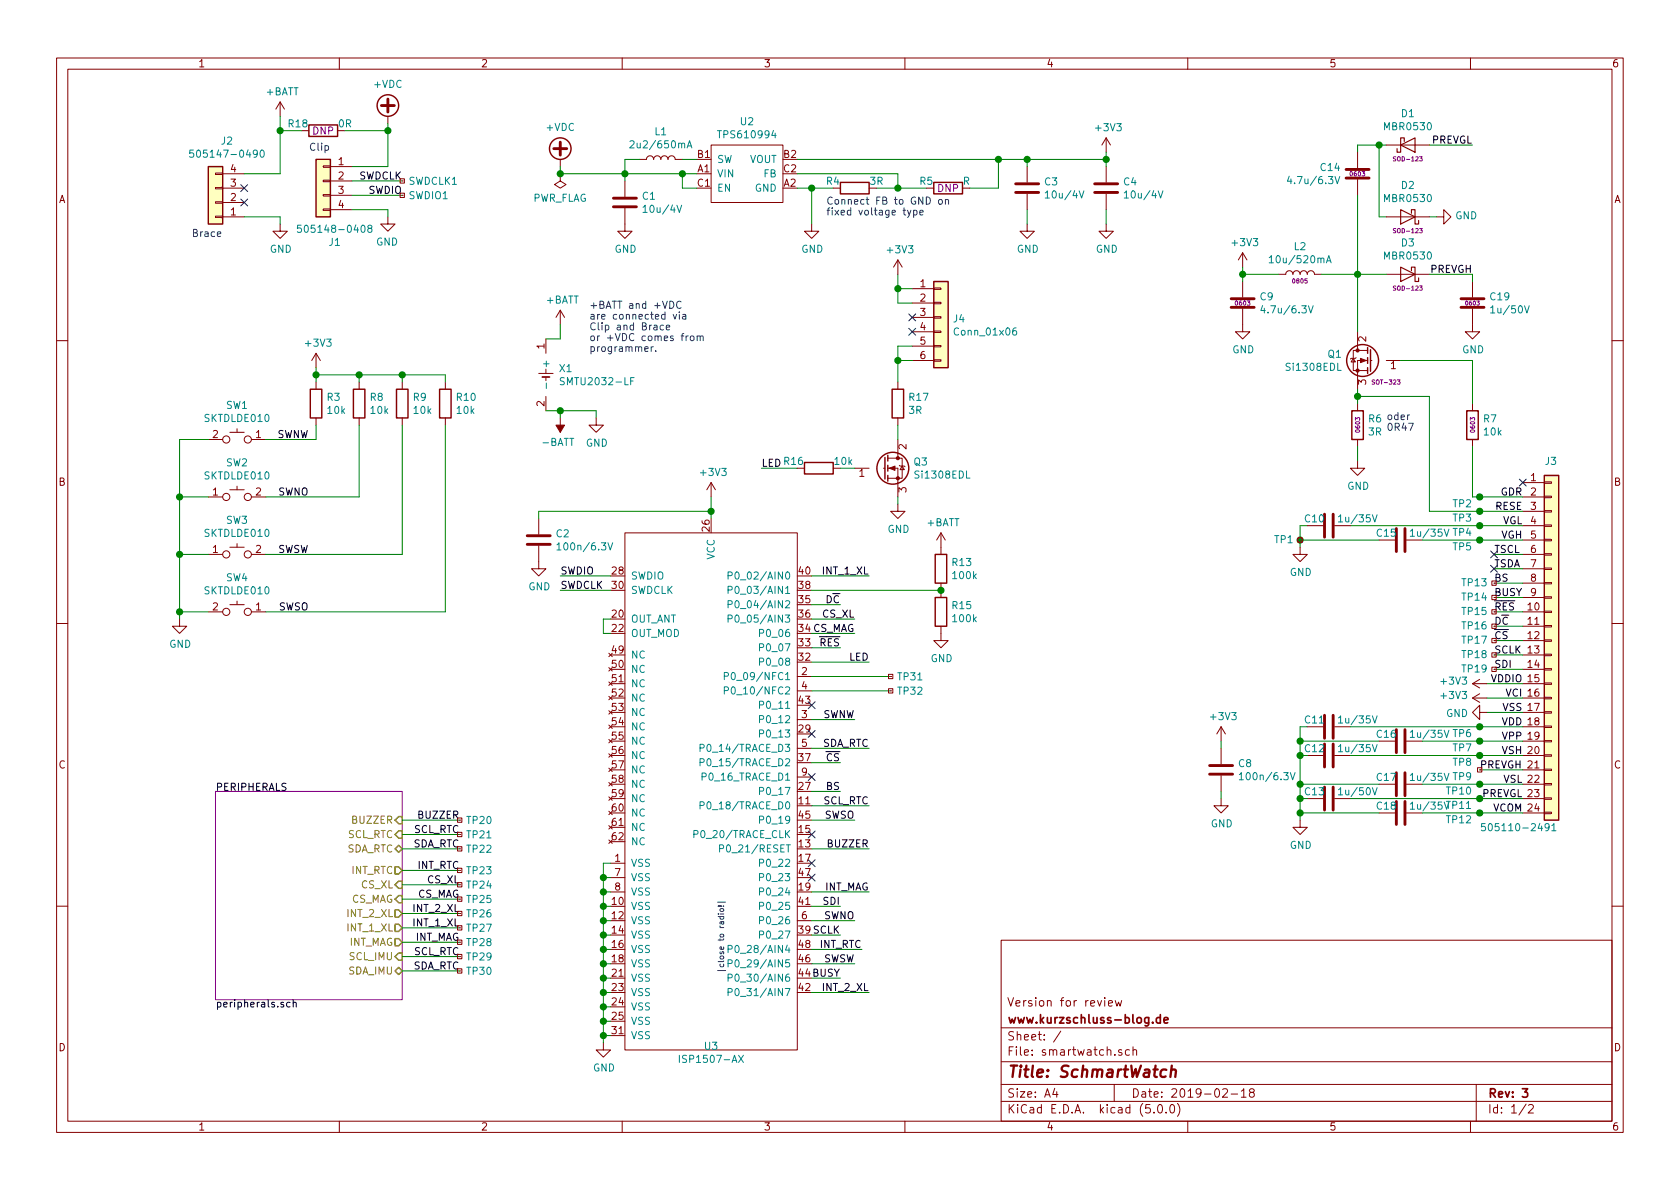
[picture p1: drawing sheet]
<svg xmlns="http://www.w3.org/2000/svg" width="297mm" height="210mm" viewBox="0 0 297 210" stroke-linecap="round" stroke-linejoin="round" font-family="sans-serif">
<g fill="none" stroke="#840000" stroke-width=".18">
<path d="M10 10.3h277v189.9h-277zM12 12.2h273v186.1h-273zM49.5 18l-.7 1.3M49.5 18v2.6M49.5 18l.8 1.3M60 10.3v1.9M110 10.3v1.9M160 10.3v1.9M210 10.3v1.9M260 10.3v1.9M38.1 30.6h1.3v.3h-1.3zM38.1 33.1h1.3v.3h-1.3z"/>
<path d="M38.1 35.7h1.3v.2h-1.3zM38.1 38.2h1.3v.3h-1.3zM39.4 38.3h3.8M39.4 35.8h3.8M39.4 33.3h3.8M39.4 30.7h3.8M49.5 39.6v1.3h1.3l-1.3 1.3-1.2-1.3h1.2M57.1 37h1.3v.2h-1.3zM57.1 34.4h1.3v.3h-1.3zM57.1 31.9h1.3v.2h-1.3zM57.1 29.3h1.3v.3h-1.3zM58.4 29.5h3.8"/>
<path d="M58.4 32h3.8M58.4 34.5h3.8M58.4 37.1h3.8M68.6 38.3v1.3h-1.3l1.3 1.3 1.2-1.3h-1.2M68.6 20.6v1.2M99.1 30.7v1.3l1 .6-1 .7-1.1-.7 1.1-.6M99.1 30.7h.1M99.1 28.2v1.3M110.5 36.8v4.1h1.3l-1.3 1.3-1.3-1.3h1.3M110.5 32v2.8M113 28.2h1.3a.63 .63 0 0 1 .6-.6 .63 .63 0 0 1 .7 .6 .63 .63 0 0 1 .6-.6 .63 .63 0 0 1 .6 .6 .63 .63 0 0 1 .7-.6 .63 .63 0 0 1 .6 .6 .63 .63 0 0 1 .6-.6 .63 .63 0 0 1 .7 .6h1.2M125.7 25.6h12.7v10.2h-12.7z"/>
<path d="M143.5 39.6v1.3h1.3l-1.3 1.3-1.3-1.3h1.3M181.6 39.6v1.3h1.3l-1.3 1.3-1.3-1.3h1.3M181.6 29.5v2.8M181.6 34.3v2.8M195.6 39.6v1.3h1.2l-1.2 1.3-1.3-1.3h1.3M195.6 24.4v2.5M195.6 29.5v2.8M195.6 34.3v2.8M195.6 24.4l-.8 1.2M195.6 24.4l.7 1.2M240 26.9v2.8M240 31.7v2.8"/>
<path d="M245.1 38.3h7.6M245.1 25.6h7.6M254 38.3h1.3v-1.2l1.2 1.2-1.2 1.3v-1.3M96.5 59.9v2.6M99.1 54.9l-.8 1.2M99.1 54.9v2.5M99.1 54.9l.7 1.2M158.7 46v2.5M158.7 46l-.7 1.2M158.7 46l.8 1.2M161.3 51h3.8M161.3 53.6h3.8"/>
<path d="M161.3 56.1h3.8M161.3 58.7h3.8M165.1 58.5h1.3v.3h-1.3zM165.1 56h1.3v.3h-1.3zM165.1 53.5h1.3v.2h-1.3zM165.1 50.9h1.3v.3h-1.3zM219.7 54.6v4.1h1.3l-1.3 1.2-1.3-1.2h1.3M219.7 44.7v2.5M219.7 49.8v2.8M219.7 44.7l-.8 1.3M219.7 44.7l.8 1.3M226.1 48.5h1.2a.63 .63 0 0 1 .7-.6 .63 .63 0 0 1 .6 .6 .63 .63 0 0 1 .6-.6 .63 .63 0 0 1 .7 .6 .63 .63 0 0 1 .6-.6 .63 .63 0 0 1 .6 .6 .63 .63 0 0 1 .7-.6 .63 .63 0 0 1 .6 .6h1.3"/>
<path d="M240 58.7v3.3M245.1 48.5h7.6M260.3 54.6v4.1h1.3l-1.3 1.2-1.2-1.2h1.2M260.3 49.8v2.8M10 60.2h2M36.8 77.7h2.6M40.6 76.4h2.6M41.9 75.8v.6M44.4 77.7h2.6M55.9 62.5v2.5M55.9 67.6v1.2M55.9 73.9v1.3"/>
<path d="M55.9 62.5l-.8 1.2M55.9 62.5l.7 1.2M63.5 67.6v1.2M63.5 73.9v1.3M71.1 67.6v1.2M71.1 73.9v1.3M78.7 67.6v1.2M78.7 73.9v1.3M95.2 66h2.6M96.5 65.3v.7M96.5 66.8v.5M96.5 70.1v2.5"/>
<path d="M99.1 73.9v2.5M105.4 73.9v1.3h1.3l-1.3 1.2-1.3-1.2h1.3M158.7 67.6v1.2M158.7 73.9v1.3M158.7 77.7v3.3M161.3 63.7h3.8M161.3 61.2h3.8M165.1 63.6h1.3v.3h-1.3zM165.1 61.1h1.3v.2h-1.3zM239.3 63.4l.3 .6h-.7zM239.8 63.2l-.2 .2h-.7l-.1 .1M240 62h-.7v3.5h2.5"/>
<path d="M240 62h1.8M240 71.4v1.2M240 77.7v1.3M241.8 63.7h-1.8v5.1M242.3 63.7h.3M245.1 63.7h2.5M260.3 71.4v1.2M260.3 77.7v1.3M285 60.2h2M36.8 87.9h2.6M36.8 98h2.6M40.6 86.6h2.6"/>
<path d="M40.6 96.8h2.6M41.9 86v.6M41.9 96.1v.7M44.4 87.9h2.6M44.4 98h2.6M95.2 96.5v4.1h1.3l-1.3 1.2-1.2-1.2h1.2M95.2 91.7v2.8M110.5 94.2h30.5v91.5h-30.5zM125.7 85.3l-.7 1.3M125.7 85.3v2.6M125.7 85.3l.8 1.3M151.1 82.8h2.6"/>
<path d="M156.2 82.8h.3M157 82.8h1.7v5.1M157 81h1.7M158.7 81h.8v3.6h-2.5M158.7 89.1v1.3h1.3l-1.3 1.3-1.2-1.3h1.2M159 82.3l.1 .1h.8l.1 .1M159.5 82.4l.4 .7h-.8zM166.4 94.2v3.8M166.4 94.2l-.8 1.3M166.4 94.2l.7 1.3M229.5 95.1h.8v.8h-.8zM229.9 96.8v1.2h1.2l-1.2 1.3-1.3-1.3h1.3"/>
<path d="M229.9 95.5h.1M236 93h2.8M240 81.5v1.3h1.3l-1.3 1.3-1.2-1.3h1.2M248.7 95.5h2.8M261.2 95.1h.8v.8h-.8zM261.2 92.6h.8v.7h-.8zM261.2 90h.8v.8h-.8zM261.2 87.5h.8v.8h-.8zM261.6 95.5h.1M261.6 93h.1M261.6 90.4h.1M261.6 87.9h.1"/>
<path d="M269.2 85.3h3.8M269.2 87.9h3.8M269.2 90.4h3.8M269.2 93h3.8M269.2 95.5h3.8M269.2 98h3.8M273 97.9h1.3v.3h-1.3zM273 95.4h1.3v.2h-1.3zM273 92.8h1.3v.3h-1.3zM273 90.3h1.3v.2h-1.3zM273 87.8h1.3v.2h-1.3zM273 85.2h1.3v.3h-1.3z"/>
<path d="M10 110.3h2M31.7 109.5v1.2h1.3l-1.3 1.3-1.2-1.3h1.2M36.8 108.2h2.6M40.6 106.9h2.6M41.9 106.3v.6M44.4 108.2h2.6M107.6 115.5l.7 .6M107.6 118.1l.7 .6M108.3 115.5l-.7 .6M108.3 118.1l-.7 .6M141 119.6h2.5M157.1 119.2h.8v.8h-.8z"/>
<path d="M157.5 119.6h.1M166.4 110.7v2.6h1.2l-1.2 1.2-1.3-1.2h1.3M166.4 103.1v2.6M269.2 108.2h3.8M269.2 110.7h3.8M269.2 113.3h3.8M269.2 115.8h3.8M269.2 118.4h3.8M269.2 100.6h3.8M269.2 103.1h3.8M269.2 105.7h3.8M273 118.2h1.3v.3h-1.3z"/>
<path d="M273 115.7h1.3v.2h-1.3zM273 113.2h1.3v.2h-1.3zM273 110.6h1.3v.3h-1.3zM273 108.1h1.3v.2h-1.3zM273 105.5h1.3v.3h-1.3zM273 103h1.3v.2h-1.3zM273 100.5h1.3v.2h-1.3zM285 110.3h2M107.6 120.6l.7 .6M107.6 123.1l.7 .6M107.6 125.7l.7 .6M107.6 128.2l.7 .6"/>
<path d="M107.6 130.8l.7 .6M107.6 133.3l.7 .6M107.6 135.8l.7 .6M107.6 138.4l.7 .6M108.3 120.6l-.7 .6M108.3 123.1l-.7 .6M108.3 125.7l-.7 .6M108.3 128.2l-.7 .6M108.3 130.8l-.7 .6M108.3 133.3l-.7 .6M108.3 135.8l-.7 .6M108.3 138.4l-.7 .6"/>
<path d="M141 127.2h2.5M141 122.2h2.5M141 132.3h2.5M141 137.4h2.5M157.1 121.8h.8v.7h-.8zM157.5 122.2h.1M215.9 128.5v2.6M215.9 132.3v2.8M215.9 137.2v2.7M215.9 128.5l-.8 1.3M215.9 128.5l.8 1.3M236 128.5h2.8"/>
<path d="M236 133.6h2.8M248.7 131.1h2.8M248.7 138.7h2.8M260.3 120.9h2.6M260.3 123.4h2.6M260.3 123.4l1.3 .8M260.3 120.9l1.3 .8M261.2 128.1h.8v.8h-.8zM261.2 130.7h.8v.7h-.8zM261.2 133.2h.8v.8h-.8zM261.2 138.3h.8v.8h-.8zM261.6 126v-1.3l-1.3 1.3 1.3 1.2v-1.2h1.3"/>
<path d="M261.6 128.5h.1M261.6 131.1h.1M261.6 133.6h.1M261.6 138.7h.1M261.6 122.7l-1.3 .7M261.6 120.1l-1.3 .8M269.2 120.9h3.8M269.2 123.4h3.8M269.2 126h3.8M269.2 128.5h3.8M269.2 131.1h3.8M269.2 133.6h3.8"/>
<path d="M269.2 136.1h3.8M269.2 138.7h3.8M273 138.6h1.3v.2h-1.3zM273 136h1.3v.3h-1.3zM273 133.5h1.3v.2h-1.3zM273 130.9h1.3v.3h-1.3zM273 128.4h1.3v.2h-1.3zM273 125.9h1.3v.2h-1.3zM273 123.3h1.3v.3h-1.3zM273 120.8h1.3v.2h-1.3zM107.6 140.9l.7 .6M107.6 143.5l.7 .6"/>
<path d="M107.6 146l.7 .6M107.6 148.5l.7 .6M107.9 152.6h2.6M107.9 155.2h2.6M107.9 157.7h2.6M108.3 140.9l-.7 .6M108.3 143.5l-.7 .6M108.3 146l-.7 .6M108.3 148.5l-.7 .6M215.9 141.2v1.3h1.3l-1.3 1.3-1.3-1.3h1.3M229.9 145v1.3h1.2l-1.2 1.3-1.3-1.3h1.3M236 141.2h2.8"/>
<path d="M248.7 143.8h2.8M261.2 140.8h.8v.8h-.8zM261.2 143.4h.8v.7h-.8zM261.6 143.8h.1M269.2 141.2h3.8M269.2 143.8h3.8M273 143.6h1.3v.3h-1.3zM273 141.1h1.3v.2h-1.3zM10 160.2h2M141 162.8h2.5M177 166.3h108v32h-108zM196 177.4l.7-.1-.1-.3-.4-.1-.2 .2 .1 .7h.5"/>
<path d="M197.2 176.9l.3 1 .3-.7 .2 .7 .3-1M285 160.2h2M60 198.3v1.9M106.7 184.4v1.3h1.2l-1.2 1.2-1.3-1.2h1.3M110 198.3v1.9M160 198.3v1.9M177 194.8h108M177 191.8h108M177 187.8h108M177 181.8h108M186.5 192.5l-.4 1h1M186.8 193v1"/>
<path d="M187.6 182.3l-1.3 2M197 191.8v3M198.3 185.7l-.3-.1-.2 .2v.2l.5 .2v.3h-.5M199.7 185.7l-.4-.1-.3 .3 .1 .6h.6M200.3 185.7l.3-.1 .3 .1 .1 .9M200.3 185.1v1.5M204 196.7v.1M204.8 195.5l.4-.2a.94 .94 0 0 1 0 1.5 .79 .79 0 0 1-.4-1.3zM206.2 196.7v.1M207 195.4l.3-.1a.94 .94 0 0 1 0 1.5 .82 .82 0 0 1-.3-1.4zM208.2 195.1a1.71 1.71 0 0 1 0 2.3M210 198.3v1.9"/>
<path d="M216.2 192.7l.2-.2h.4l.2 .5-.9 1h.9M217.7 193.5h1.1M219.5 193l.4-.5v1.5M219.5 194h.8M221.2 193.2l-.3-.3 .1-.2 .2-.2 .4 .1 .2 .2-.1 .2-.6 .2a.48 .48 0 0 0-.1 .7l.2 .1 .5-.1a.48 .48 0 0 0-.1-.7h-.1M260 198.3v1.9M261 191.8v6.5M269.8 195.2l-1.2 2M270.3 195.5l.2-.2h.3l.3 .5-.9 1h.9"/>
<circle cx="40" cy="77.7" r=".63"/>
<circle cx="43.8" cy="77.7" r=".63"/>
<circle cx="40" cy="98" r=".63"/>
<circle cx="40" cy="87.9" r=".63"/>
<circle cx="43.8" cy="87.9" r=".63"/>
<circle cx="43.8" cy="98" r=".63"/>
<circle cx="40" cy="108.2" r=".63"/>
<circle cx="43.8" cy="108.2" r=".63"/>
</g>
<path d="M95.9 66.7h1.3M205.2 179.4v1.5M205.2 180l-.5-.1-.3 .3 .1 .6 .2 .1 .5-.1M205.8 180.4l.7-.1v-.3l-.5-.1-.2 .2 .1 .7h.6M269.2 192.5h.9l-.5 .6 .4 .1v.7l-.2 .1-.6-.1" fill="none" stroke="#840000" stroke-width=".3"/>
<path d="M206.2 189.2a.68 .68 0 0 0-1 .3v.6l.1 .2 .2 .1 .6-.1M207.1 189.3a.5 .5 0 0 1 .8 .1l-.1 1M207.2 188.4l-.3 2" fill="none" stroke="#840000" stroke-width=".41"/>
<g fill="none" stroke="#008484" stroke-width=".18">
<path d="M34.2 26.5h-.6l-.1 .6 .5-.1 .3 .3v.3l-.3 .2-.5-.1M46.1 26.7l.2-.2a.67 .67 0 0 1 .4 .7 .67 .67 0 0 1-.4 .6l-.3-.5zM53.2 39.8h-.6v.6l.5-.1 .2 .3v.3l-.2 .2-.5-.1M111.4 25l.5-.1 .2 .1v.2v.2l-.8 .8h.8M113.7 36.6l.4-.3v1.3M113.7 37.6h.7M119.7 36.3l.4 1.3 .4-1.3M121.5 26.2l.4-1.3 .4 1.3M121.6 25.8h.6M184.8 34.1l.4-.3v1.2M184.8 35h.7M190.8 33.8l.4 1.2 .4-1.2"/>
<path d="M198.8 34.1l.4-.3v1.2M198.8 35h.7M204.8 33.8l.4 1.2 .4-1.2M227.9 31.2l-.3 .8h.8M236 31.2l.4 1.3 .5-1.3M65.3 40.4l-.3-.3 .2-.2 .3-.1 .2 .1v.4l-.5 .1-.2 .2v.3l.3 .2 .3-.1 .2-.1-.1-.4-.2-.1M179.7 58l-.4 .1a.87 .87 0 0 0 0 1.2l.4-.2v-.5l-.4-.1-.3 .2M223.2 54l-.3 .9h.8M224.4 45.6l.4-.4v1.3M224.4 46.5h.7M231.3 54.1l.4 1.2 .5-1.2M234.5 46.5l.4-1.3 .5 1.3"/>
<path d="M234.6 46.1h.7M263.6 54.4l.3-.3v1.2M263.6 55.3h.7M269.5 54.1l.5 1.2 .4-1.2M96.6 67.7v1M99.8 66.8h-.5l-.2 .1 .1 .4 .5 .3 .1 .2-.3 .2h-.4M111.5 67.4h.4M112.1 66.8h-.6v1.2M98.5 96.3l.3-.3v1.3M98.5 97.3h.7M107.5 96l.4 1.3 .4-1.3M236.7 91.4l.3-.4v1.3"/>
<path d="M236.7 92.3h.7M242.6 91l.5 1.3 .4-1.3M249.4 93.9l.3-.3v1.2M249.4 94.8h.7M255.3 93.6l.5 1.2 .4-1.2M128.1 119.6l.6-.1 .1-.2-.1-.3-.2-.1h-.4v1.3M128.7 106.9l.7-.1v-.5l-.7-.1v1.3M128.7 109.4l.7-.1v-.4l-.7-.1v1.2M128.7 104.3l.7-.1v-.4l-.7-.1v1.2M128.7 101.8l.7-.1v-.4l-.7-.2v1.3M134.3 117l.7-.1v-.4l-.2-.1h-.5v1.2M134.3 114.5l.7-.1v-.4l-.2-.2h-.5v1.3"/>
<path d="M134.3 112l.7-.1v-.5l-.2-.1h-.5v1.3M123.8 134.8h.6l.1-.2-.1-.3-.1-.1h-.5v1.2M123.8 132.3l.6-.1 .1-.2-.1-.3-.1-.1h-.5v1.3M128.1 122.1h.6l.1-.2-.1-.3-.2-.1h-.4v1.2M134.3 139.9l.7-.1v-.4l-.2-.2h-.5v1.3M134.3 129.7l.7-.1v-.4l-.2-.1h-.5v1.2M134.3 127.2l.7-.1v-.4l-.2-.2h-.5v1.3M134.3 124.7l.7-.1v-.5l-.2-.1h-.5v1.3M219.1 137l.4-.4v1.3M219.1 137.9h.7M228.1 136.6l.4 1.3 .5-1.3M236.7 139.6l.3-.3v1.3"/>
<path d="M236.7 132l.3-.3v1.2M236.7 126.9l.3-.3v1.3M236.7 132.9h.7M236.7 127.9h.7M242.6 139.3l.5 1.3 .4-1.3M242.6 131.7l.5 1.2 .4-1.2M242.6 126.6l.5 1.3 .4-1.3M249.4 137.1l.3-.4v1.3M249.4 129.5l.3-.4v1.3M249.4 138h.7M249.4 130.4h.7M255.3 136.7l.5 1.3 .4-1.3"/>
<path d="M255.3 129.1l.5 1.3 .4-1.3M122.7 147.5l.7-.1v-.4l-.7-.1v1.2M123.8 142.4h.6l.1-.2-.1-.3-.1-.1h-.5v1.2M127.2 150.1l.6-.1 .1-.5-.2-.1h-.5v1.3M134.3 152.6l.7-.1v-.4l-.2-.2h-.5v1.3M134.3 157.7l.7-.1v-.5l-.2-.1h-.5v1.3M134.3 145l.7-.1v-.5l-.2-.1h-.5v1.3M134.3 155.1l.7-.1v-.4l-.2-.1h-.5v1.2M236.7 140.6h.7M249.4 142.2l.3-.4v1.3M249.4 143.1h.7M262.6 145.6h-.6l-.1 .6 .5-.1 .3 .3v.3l-.3 .2-.5-.1"/>
<path d="M274.4 146l.4-.4v1.3M274.4 146.9h.7M128.7 175.5l.7-.1v-.5l-.7-.1v1.3M128.7 172.9l.7-.1v-.4l-.7-.1v1.2M128.7 170.4l.7-.1v-.5l-.7-.1v1.3M128.7 167.8l.7-.1v-.4l-.7-.1v1.2M134.3 165.3l.7-.1v-.4l-.2-.2h-.5v1.3M134.3 160.2l.7-.1v-.4l-.2-.1h-.5v1.2M134.3 162.8l.7-.1v-.5l-.2-.1h-.5v1.3M120.1 186.6v1.3M130.6 186.6l.8 1.3M131.4 186.6l-.8 1.3"/>
</g>
<g fill="none" stroke="#840000" stroke-width=".51">
<path d="M67.4 18.7h2.3M68.6 17.5v2.3M97.9 26.3h2.3M99.1 25.1v2.3M108.5 36.6h4M108.5 35h4M179.6 34h4M179.6 32.5h4M193.5 34h4.1M193.5 32.5h4.1M238 31.5h4.1M238 30h4.1"/>
<path d="M217.7 54.4h4M217.7 52.8h4M258.3 54.4h4.1M258.3 52.8h4.1M93.2 96.3h4.1M93.2 94.7h4.1M234.2 90.9v4.1M235.7 90.9v4.1M246.9 93.5v4M248.4 93.5v4M213.9 136.9h4M213.9 135.4h4"/>
<path d="M234.2 126.5v4.1M234.2 131.6v4M234.2 139.2v4.1M235.7 126.5v4.1M235.7 131.6v4M235.7 139.2v4.1M246.9 129v4.1M246.9 136.6v4.1M248.4 129v4.1M248.4 136.6v4.1M246.9 141.7v4.1M248.4 141.7v4.1"/>
</g>
<g fill="none" stroke="#008400" stroke-width=".18">
<path d="M43.2 38.3h6.3v1.3M49.5 20.6v10.1h-6.3M49.5 23.1h3.8M61 23.1h7.6M62.2 32h8.9M62.2 37.1h6.4v1.2M62.2 34.5h8.9M68.6 21.8v7.7h-6.4M99.1 29.5v1.2h24.1M113 28.2h-2.5v3.8M120.6 28.2h2.6M120.6 30.7v2.6h2.6"/>
<path d="M141 28.2h54.6M141 30.7h17.7v2.6M141 33.3h6.3M143.5 33.3v6.3M154.9 33.3h8.9M176.5 28.2v5.1h-5.1M181.6 28.2v1.3M181.6 37.1v2.5M195.6 26.9v2.6M195.6 37.1v2.5M240 34.5v24.2M243.8 25.6v12.7h1.3"/>
<path d="M245.1 25.6h-5.1v1.3M252.7 25.6h7.6M252.7 38.3h1.3M99.1 57.4v2.5h-2.6M158.7 48.5v5.1h2.6M158.7 51h2.6M219.7 47.2v2.6M219.7 48.5h6.4M233.7 48.5h11.4M252.7 48.5h7.6v1.3M36.8 77.7h-5.1v31.8M55.9 65v2.6"/>
<path d="M55.9 75.2v2.5h-8.9M55.9 66.3h22.8v1.3M63.5 75.2v12.7h-16.5M63.5 66.3v1.3M71.1 75.2v22.8h-24.1M71.1 66.3v1.3M78.7 75.2v33h-31.7M96.5 72.6h8.9v1.3M99.1 72.6v1.3M158.7 75.2v2.5M158.7 63.7h2.6M161.3 61.2h-2.6v6.4"/>
<path d="M240 70.1h12.7v20.3h16.5M240 68.8v2.6M240 79v2.5M247.6 63.7h12.7v7.7M260.3 79v8.9h8.9M31.7 98h5.1M31.7 87.9h5.1M125.7 90.4h-30.5v1.3M125.7 87.9v3.8M134.6 82.8h6.4M148.6 82.8h2.5M158.7 87.9v1.2"/>
<path d="M229.9 95.5h13.9M231.1 93h-1.2v3.8M238.8 93h30.4M251.5 95.5h17.7M264.2 98h5M31.7 108.2h5.1M99.1 104.4h8.8M99.1 101.8h8.8M107.9 109.5h-1.2v2.5h1.2M143.5 112h7.6M143.5 109.5h7.6M143.5 104.4h22.9"/>
<path d="M143.5 101.8h10.2M143.5 114.5h5.1M143.5 106.9h5.1M143.5 117.1h10.2M143.5 119.6h14M264.2 100.6h5M264.2 108.2h5M264.2 118.4h5M264.2 115.8h5M264.2 113.3h5M264.2 110.7h5M264.2 105.7h5"/>
<path d="M264.2 103.1h5M143.5 139.9h5.1M143.5 134.9h5.1M143.5 127.2h7.6M143.5 132.3h10.2M143.5 122.2h14M215.9 131.1v1.2M215.9 139.9v1.3M229.9 131.1h13.9M229.9 138.7h13.9M229.9 133.6h1.2M231.1 128.5h-1.2v16.5"/>
<path d="M238.8 133.6h30.4M238.8 128.5h30.4M251.5 131.1h17.7M251.5 138.7h17.7M261.6 136.1h7.6M262.9 120.9h6.3M262.9 123.4h6.3M262.9 126h6.3M71.1 145h10.2M71.1 150.1h10.2M71.1 147.6h10.2M71.1 153.9h10.2"/>
<path d="M71.1 156.5h10.2M71.1 159h10.2M106.7 157.7h1.2M106.7 155.2h1.2M107.9 152.6h-1.2v31.8M143.5 157.7h10.2M143.5 145h7.6M143.5 142.5h10.2M143.5 150.1h10.2M229.9 143.8h13.9M229.9 141.2h1.2M238.8 141.2h30.4"/>
<path d="M251.5 143.8h17.7M71.1 161.5h10.2M71.1 164.1h10.2M71.1 166.6h10.2M71.1 171.7h10.2M71.1 169.2h10.2M106.7 178h1.2M106.7 175.5h1.2M106.7 173h1.2M106.7 170.4h1.2M106.7 167.9h1.2M106.7 165.3h1.2"/>
<path d="M106.7 162.8h1.2M106.7 160.3h1.2M143.5 175.5h10.2M143.5 173h5.1M143.5 170.4h7.6M143.5 167.9h8.9M143.5 165.3h5.1M143.5 162.8h7.6M143.5 160.3h5.1M106.7 180.6h1.2M106.7 183.1h1.2"/>
</g>
<g fill="#008400" stroke="#008400" stroke-width=".25">
<circle cx="125.7" cy="90.4" r=".51"/>
<circle cx="106.7" cy="180.6" r=".51"/>
<circle cx="106.7" cy="178" r=".51"/>
<circle cx="106.7" cy="175.5" r=".51"/>
<circle cx="106.7" cy="173" r=".51"/>
<circle cx="106.7" cy="170.4" r=".51"/>
<circle cx="106.7" cy="167.9" r=".51"/>
<circle cx="106.7" cy="165.3" r=".51"/>
<circle cx="106.7" cy="162.8" r=".51"/>
<circle cx="106.7" cy="160.3" r=".51"/>
<circle cx="106.7" cy="157.7" r=".51"/>
<circle cx="106.7" cy="155.2" r=".51"/>
<circle cx="229.9" cy="133.6" r=".51"/>
<circle cx="229.9" cy="131.1" r=".51"/>
<circle cx="229.9" cy="138.7" r=".51"/>
<circle cx="229.9" cy="141.2" r=".51"/>
<circle cx="229.9" cy="95.5" r=".51"/>
<circle cx="229.9" cy="143.8" r=".51"/>
<circle cx="240" cy="48.5" r=".51"/>
<circle cx="219.7" cy="48.5" r=".51"/>
<circle cx="240" cy="70.1" r=".51"/>
<circle cx="110.5" cy="30.7" r=".51"/>
<circle cx="120.7" cy="30.7" r=".51"/>
<circle cx="143.5" cy="33.3" r=".51"/>
<circle cx="158.8" cy="33.3" r=".51"/>
<circle cx="176.5" cy="28.2" r=".51"/>
<circle cx="99.1" cy="72.6" r=".51"/>
<circle cx="31.8" cy="87.9" r=".51"/>
<circle cx="31.8" cy="98" r=".51"/>
<circle cx="31.8" cy="108.2" r=".51"/>
<circle cx="55.9" cy="66.3" r=".51"/>
<circle cx="63.5" cy="66.3" r=".51"/>
<circle cx="71.1" cy="66.3" r=".51"/>
<circle cx="181.6" cy="28.2" r=".51"/>
<circle cx="195.6" cy="28.2" r=".51"/>
<circle cx="106.7" cy="183.1" r=".51"/>
<circle cx="99.1" cy="30.7" r=".51"/>
<circle cx="243.8" cy="25.6" r=".51"/>
<circle cx="261.6" cy="128.5" r=".51"/>
<circle cx="261.6" cy="131.1" r=".51"/>
<circle cx="261.6" cy="133.6" r=".51"/>
<circle cx="261.6" cy="138.7" r=".51"/>
<circle cx="261.6" cy="141.2" r=".51"/>
<circle cx="261.6" cy="143.8" r=".51"/>
<circle cx="261.6" cy="95.5" r=".51"/>
<circle cx="261.6" cy="93" r=".51"/>
<circle cx="261.6" cy="90.4" r=".51"/>
<circle cx="261.6" cy="87.9" r=".51"/>
<circle cx="166.4" cy="104.4" r=".51"/>
<circle cx="158.8" cy="51" r=".51"/>
<circle cx="158.8" cy="63.7" r=".51"/>
<circle cx="49.5" cy="23.1" r=".51"/>
<circle cx="68.6" cy="23.1" r=".51"/>
</g>
<g fill="#ffffc0" stroke="#ffffc0" stroke-width=".18">
<path d="M273 84.1h2.6v60.9h-2.6z"/>
<path d="M55.9 28.2h2.5v10.1h-2.5z"/>
<path d="M36.8 29.5h2.6v10.1h-2.6z"/>
<path d="M165.1 49.8h2.5v15.2h-2.5z"/>
</g>
<g fill="none" stroke="#840000" stroke-width=".25">
<path d="M36.8 29.5h2.6v10.1h-2.6zM54.6 22.1h5.1v2h-5.1zM55.9 28.2h2.5v10.1h-2.5zM148.6 32.3h5.1v2h-5.1zM165.1 32.3h5.1v2h-5.1zM165.1 49.8h2.5v15.2h-2.5zM54.9 68.8h2v5.1h-2zM62.5 68.8h2v5.1h-2zM70.1 68.8h2v5.1h-2zM77.7 68.8h2.1v5.1h-2.1zM157.7 68.8h2.1v5.1h-2.1zM239 72.6h2v5.1h-2z"/>
<path d="M241.8 61.5v1M241.8 63.2v1.1M241.8 65v1M242.3 61.8v3.9M259.3 72.6h2.1v5.1h-2.1zM142.2 81.8h5.1v2h-5.1zM156.5 80.9v3.8M157 80.5v1M157 82.3v1M157 84.1v1M165.4 98h2v5.1h-2zM273 84.1h2.6v60.9h-2.6z"/>
<path d="M165.4 105.7h2v5h-2z"/>
<circle cx="68.6" cy="18.7" r="1.9"/>
<circle cx="99.1" cy="26.3" r="1.9"/>
<circle cx="240.9" cy="63.7" r="2.82"/>
<circle cx="157.9" cy="82.8" r="2.82"/>
</g>
<g fill="none" stroke="#000084" stroke-width=".18">
<path d="M42.6 32.7l1.2 1.2M42.6 35.2l1.2 1.2M43.8 32.7l-1.2 1.2M43.8 35.2l-1.2 1.2M160.7 55.5l1.2 1.2M160.7 58.1l1.2 1.2M161.9 55.5l-1.2 1.2M161.9 58.1l-1.2 1.2M263.6 97.4l1.2 1.2M263.6 100l1.2 1.2M264.8 97.4l-1.2 1.2M264.8 100l-1.2 1.2"/>
<path d="M268.6 84.7l1.2 1.2M269.8 84.7l-1.2 1.2M142.9 136.8l1.2 1.2M142.9 124.1l1.2 1.2M142.9 129.2l1.2 1.2M144.1 136.8l-1.2 1.2M144.1 124.1l-1.2 1.2M144.1 129.2l-1.2 1.2M142.9 152l1.2 1.3M142.9 147l1.2 1.2M142.9 154.6l1.2 1.2M144.1 152l-1.2 1.3"/>
<path d="M144.1 147l-1.2 1.2M144.1 154.6l-1.2 1.2"/>
</g>
<g fill="none" stroke="#0000c0" stroke-width=".18">
<path d="M160.5 37.2l.3 .8M161.1 37.2l-.5 1.1-.1 .1M161.5 37.2h.4l.2 .2-.1 .6h-.5M161.5 37.2v1.2M162.6 37.6l.6-.1v-.3h-.4l-.2 .2 .1 .6h.5M166.1 35.3h.3l.2 .2-.1 .6h-.3l-.3-.2zM167.2 35.4l.1-.1h.3l.1 .8M167.2 35.3v.8M117.3 57.6l-.3-.1-.3 .2 .1 .6h.5M117.8 57.9l.6-.1v-.2l-.4-.1-.2 .2 .1 .6h.5M118.4 53.3a.64 .64 0 0 1 .8 .6 .64 .64 0 0 1-.8 .6zM119 55.6l.3 .8 .3-.8"/>
<path d="M120.1 55.2v.1M120.1 55.6v.8M120.4 53.4a.51 .51 0 0 0-.6 0 .51 .51 0 0 0-.2 .6 .46 .46 0 0 0 .3 .5 .46 .46 0 0 0 .5-.1M120.7 55.6h.5l.1 .8M121.3 55.9l-.5 .1-.2 .1 .2 .3h.5M121.3 59.4v.8M121.7 59.4l-.4 .2M122.1 59.5l.2-.1 .4 .1v.5l-.1 .2h-.3l-.2-.1zM123.3 59.5l.1-.1 .3 .1 .1 .7M123.3 59.4v.8M123.8 59.6l.2-.2 .3 .1v.7M115.1 61.3v.8"/>
<path d="M115.5 61.3l-.4 .2M115.9 62v.1M126.9 159.5h1.4M126.9 171.6h1.4M127.4 170.5l-.1 .3 .2 .2 .4-.1v-.4M127.4 169.1h.5v.4h-.5zM128 169.9l-.2 .1h-.8"/>
</g>
<g fill="#840000" stroke="#840000" stroke-width=".18">
<path d="M240.5 63.4l1.1 .3-1.1 .4z"/>
<path d="M98.3 75.2h1.5l-.7 1.2z"/>
<path d="M157.2 82.8l1-.4v.8z"/>
<circle cx="240" cy="65.5" r=".28"/>
<circle cx="240" cy="62" r=".28"/>
<circle cx="158.7" cy="84.6" r=".28"/>
<circle cx="158.7" cy="81" r=".28"/>
</g>
<path d="M246.8 27.8h-.4a.34 .34 0 0 0 .4 .4l-.1 .2h-.3M246.8 50.6h-.4a.34 .34 0 0 0 .4 .4l-.1 .3h-.3M246.8 40.5h-.4a.34 .34 0 0 0 .4 .4l-.1 .2h-.3M243.1 67.2l-.5 .1v.2l.4 .1 .1 .2-.2 .1h-.3M38.1 139.9h33v36.9h-33z" fill="none" stroke="#840084" stroke-width=".18"/>
<path d="M247.6 37.1l2.6 1.2-2.6 1.3zM247.6 25.6l2.6-1.2v2.5zM248.3 25v-.6h-.7v2.5h-.6v-.6M249.6 37.7v-.6h.6v2.5h.6v-.6M247.6 47.2l2.6 1.3-2.6 1.3zM249.6 47.9v-.7h.6v2.6h.6v-.7" fill="none" stroke="#840000" stroke-width=".2"/>
<path d="M51.3 177.3l-.4-.1-.2 .3 .1 .5h.5M51.8 177.4l.2-.2 .3 .1 .1 .8M51.8 176.8v1.3" fill="none" stroke="#000" stroke-width=".18"/>
<path d="M69.8 150.1l.7-.6 .6 .6-.6 .6zM69.8 153.3h.7l.6 .6-.6 .7h-.7zM70.5 144.4h.6v1.3h-.6l-.7-.7zM70.5 146.9h.6v1.3h-.6l-.7-.6zM70.5 155.8h.6v1.3h-.6l-.7-.6zM70.5 158.4h.6v1.2h-.6l-.7-.6zM69.8 160.9h.7l.6 .6-.6 .7h-.7zM69.8 163.4h.7l.6 .7-.6 .6h-.7zM69.8 166h.7l.6 .6-.6 .7h-.7zM69.8 171.7l.7-.6 .6 .6-.6 .6zM70.5 168.5h.6v1.3h-.6l-.7-.6z" fill="none" stroke="#848400" stroke-width=".25"/>
<text font-size="2.8" fill="#840000" x="178" y="190.5">Title: SchmartWatch</text>
<g font-size="2.1" fill="#840000">
<text x="178" y="178">Version for review</text>
<text x="178" y="184">Sheet: /</text>
<text x="178" y="181">www.kurzschluss-blog.de</text>
<text x="178" y="186.7">File: smartwatch.sch</text>
<text x="178" y="196.9">KiCad E.D.A. kicad (5.0.0)</text>
<text x="178" y="194.1">Size: A4</text>
<text x="200" y="194.1">Date: 2019-02-18</text>
<text x="263" y="194.1">Rev: 3</text>
<text x="263" y="196.9">Id: 1/2</text>
</g>
<g font-size="1.8" fill="#840000">
<text x="35" y="11.9">1</text>
<text x="85" y="11.9">2</text>
<text x="135" y="11.9">3</text>
<text x="185" y="11.9">4</text>
<text x="235" y="11.9">5</text>
<text x="285" y="11.9">6</text>
<text x="59.8" y="29.2">1</text>
<text x="123.3" y="27.9">B1</text>
<text x="138.6" y="27.9">B2</text>
<text x="10.4" y="35.9">A</text>
<text x="40.8" y="35.6">2</text>
<text x="40.8" y="33">3</text>
<text x="40.8" y="30.5">4</text>
<text x="59.8" y="31.7">2</text>
<text x="59.8" y="34.3">3</text>
<text x="63.3" y="31.7">SWDCLK</text>
<text x="65.1" y="34.3">SWDIO</text>
<text x="123.3" y="30.5">A1</text>
<text x="123.3" y="33">C1</text>
<text x="138.6" y="33">A2</text>
<text x="138.6" y="30.5">C2</text>
<text x="285.4" y="35.9">A</text>
<text x="40.8" y="38.1">1</text>
<text x="59.8" y="36.8">4</text>
<text x="162.7" y="50.8">1</text>
<text x="162.7" y="53.3">2</text>
<text x="162.7" y="55.9">3</text>
<text x="162.7" y="58.4">4</text>
<text x="96.3" y="61.7" transform="rotate(-90 96.3 61.7)">1</text>
<text x="162.7" y="61">5</text>
<text x="162.7" y="63.5">6</text>
<text x="241.6" y="60.4" transform="rotate(-90 241.6 60.4)">2</text>
<text x="245.9" y="65.3">1</text>
<text x="96.3" y="71.9" transform="rotate(-90 96.3 71.9)">2</text>
<text x="241.6" y="68" transform="rotate(-90 241.6 68)">3</text>
<text x="37.6" y="77.5">2</text>
<text x="45.2" y="77.5">1</text>
<text x="160.3" y="79.5" transform="rotate(-90 160.3 79.5)">2</text>
<text x="10.4" y="85.9">B</text>
<text x="37.6" y="87.6">1</text>
<text x="45.2" y="87.6">2</text>
<text x="151.9" y="84.3">1</text>
<text x="160.3" y="87.1" transform="rotate(-90 160.3 87.1)">3</text>
<text x="270.7" y="85.1">1</text>
<text x="270.7" y="87.6">2</text>
<text x="285.4" y="85.9">B</text>
<text x="125.5" y="93.9" transform="rotate(-90 125.5 93.9)">26</text>
<text x="270.7" y="90.2">3</text>
<text x="270.7" y="92.7">4</text>
<text x="270.7" y="95.2">5</text>
<text x="37.6" y="97.8">1</text>
<text x="45.2" y="97.8">2</text>
<text x="108.3" y="101.6">28</text>
<text x="141.3" y="101.6">40</text>
<text x="270.7" y="97.8">6</text>
<text x="270.7" y="100.3">7</text>
<text x="37.6" y="107.9">2</text>
<text x="45.2" y="107.9">1</text>
<text x="108.3" y="104.1">30</text>
<text x="141.3" y="106.7">35</text>
<text x="141.3" y="104.1">38</text>
<text x="264.2" y="102.9">BS</text>
<text x="264.2" y="105.4">BUSY</text>
<text x="264.2" y="107.9">RES</text>
<text x="270.2" y="107.9">10</text>
<text x="270.7" y="102.9">8</text>
<text x="270.7" y="105.4">9</text>
<text x="108.3" y="109.2">20</text>
<text x="108.3" y="111.8">22</text>
<text x="141.3" y="109.2">36</text>
<text x="264.2" y="110.5">DC</text>
<text x="264.2" y="113">CS</text>
<text x="270.2" y="110.5">11</text>
<text x="270.2" y="113">12</text>
<text x="108.3" y="115.6">49</text>
<text x="108.3" y="118.1">50</text>
<text x="141.3" y="116.8">32</text>
<text x="141.3" y="114.3">33</text>
<text x="141.8" y="119.4">2</text>
<text x="264.2" y="115.6">SCLK</text>
<text x="264.2" y="118.1">SDI</text>
<text x="270.2" y="115.6">13</text>
<text x="270.2" y="118.1">14</text>
<text x="108.3" y="120.6">51</text>
<text x="108.3" y="123.2">52</text>
<text x="108.3" y="125.7">53</text>
<text x="141.3" y="124.5">43</text>
<text x="141.8" y="121.9">4</text>
<text x="108.3" y="128.3">54</text>
<text x="108.3" y="130.8">55</text>
<text x="141.3" y="129.5">29</text>
<text x="141.8" y="127">3</text>
<text x="10.4" y="135.9">C</text>
<text x="108.3" y="133.3">56</text>
<text x="108.3" y="135.9">57</text>
<text x="141.3" y="134.6">37</text>
<text x="141.8" y="132.1">5</text>
<text x="141.8" y="137.2">9</text>
<text x="261.6" y="135.9">PREVGH 21</text>
<text x="285.4" y="135.9">C</text>
<text x="108.3" y="138.4">58</text>
<text x="108.3" y="141">59</text>
<text x="108.3" y="143.5">60</text>
<text x="141.3" y="142.2">11</text>
<text x="141.3" y="139.7">27</text>
<text x="262" y="141">PREVGL 23</text>
<text x="72.9" y="149.9">SDA_RTC</text>
<text x="73.1" y="147.3">SCL_RTC</text>
<text x="74.1" y="144.8">BUZZER</text>
<text x="108.3" y="146">61</text>
<text x="108.3" y="148.6">62</text>
<text x="141.3" y="149.9">13</text>
<text x="141.3" y="147.3">15</text>
<text x="141.3" y="144.8">45</text>
<text x="73.8" y="153.7">INT_RTC</text>
<text x="108.7" y="152.4">1</text>
<text x="108.7" y="154.9">7</text>
<text x="141.3" y="152.4">17</text>
<text x="141.3" y="154.9">47</text>
<text x="73.2" y="161.3">INT_2_XL</text>
<text x="73.7" y="158.7">CS_MAG</text>
<text x="75.6" y="156.2">CS_XL</text>
<text x="108.3" y="160">10</text>
<text x="108.7" y="157.5">8</text>
<text x="141.3" y="157.5">19</text>
<text x="141.3" y="160">41</text>
<text x="73.2" y="163.8">INT_1_XL</text>
<text x="73.3" y="166.4">INT_MAG</text>
<text x="108.3" y="162.6">12</text>
<text x="108.3" y="165.1">14</text>
<text x="108.3" y="167.6">16</text>
<text x="141.3" y="167.6">48</text>
<text x="141.8" y="162.6">6</text>
<text x="72.9" y="171.4">SDA_RTC</text>
<text x="73.1" y="168.9">SCL_RTC</text>
<text x="108.3" y="170.2">18</text>
<text x="108.3" y="172.7">21</text>
<text x="141.3" y="170.2">46</text>
<text x="108.3" y="175.3">23</text>
<text x="108.3" y="177.8">24</text>
<text x="141.3" y="175.3">42</text>
<text x="10.4" y="185.9">D</text>
<text x="108.3" y="180.3">25</text>
<text x="108.3" y="182.9">31</text>
<text x="285.4" y="185.9">D</text>
<text x="35" y="199.9">1</text>
<text x="85" y="199.9">2</text>
<text x="135" y="199.9">3</text>
<text x="185" y="199.9">4</text>
<text x="235" y="199.9">5</text>
<text x="285" y="199.9">6</text>
</g>
<g font-size="1.8" fill="#008484">
<text x="47" y="16.9">+BATT</text>
<text x="66.2" y="15.5">+VDC</text>
<text x="51.1" y="22.5">R18</text>
<text x="59.9" y="22.5">0R</text>
<text x="96.7" y="23.2">+VDC</text>
<text x="115.8" y="23.9">L1</text>
<text x="131" y="22.1">U2</text>
<text x="193.9" y="23.2">+3V3</text>
<text x="245" y="23">MBR0530</text>
<text x="247.8" y="20.7">D1</text>
<text x="34.9" y="27.9">505147-0490</text>
<text x="39.2" y="25.6">J2</text>
<text x="112.1" y="26.2">2u2/650mA</text>
<text x="126.7" y="28.8">SW</text>
<text x="127.4" y="24.5">TPS610994</text>
<text x="132.5" y="28.8">VOUT</text>
<text x="72.2" y="32.7">SWDCLK1</text>
<text x="72.3" y="35.2">SWDIO1</text>
<text x="94.1" y="35.7">PWR_FLAG</text>
<text x="113.6" y="35.3">C1</text>
<text x="126.7" y="31.4">VIN</text>
<text x="126.7" y="33.9">EN</text>
<text x="133.5" y="33.9">GND</text>
<text x="135.1" y="31.4">FB</text>
<text x="146.2" y="32.7">R4</text>
<text x="153.9" y="32.7">3R</text>
<text x="162.7" y="32.7">R5</text>
<text x="170.3" y="32.7">R</text>
<text x="184.7" y="32.8">C3</text>
<text x="185.3" y="35.1">10u/4V</text>
<text x="198.7" y="32.8">C4</text>
<text x="199.3" y="35.1">10u/4V</text>
<text x="228.4" y="32.6">4.7u/6.3V</text>
<text x="233.6" y="30.2">C14</text>
<text x="245" y="35.7">MBR0530</text>
<text x="247.8" y="33.4">D2</text>
<text x="54" y="41.2">505148-0408</text>
<text x="114.2" y="37.6">10u/4V</text>
<text x="257.3" y="38.8">GND</text>
<text x="47.7" y="44.7">GND</text>
<text x="58.2" y="43.5">J1</text>
<text x="66.5" y="43.4">GND</text>
<text x="108.7" y="44.7">GND</text>
<text x="141.7" y="44.7">GND</text>
<text x="157" y="44.8">+3V3</text>
<text x="179.8" y="44.7">GND</text>
<text x="193.8" y="44.7">GND</text>
<text x="218" y="43.5">+3V3</text>
<text x="225.2" y="46.6">10u/520mA</text>
<text x="228.9" y="44.2">L2</text>
<text x="245" y="45.9">MBR0530</text>
<text x="247.8" y="43.6">D3</text>
<text x="96.6" y="53.7">+BATT</text>
<text x="222.8" y="53.1">C9</text>
<text x="263.6" y="53.1">C19</text>
<text x="168.6" y="57">J4</text>
<text x="169" y="59.3">Conn_01x06</text>
<text x="223.7" y="55.4">4.7u/6.3V</text>
<text x="264.1" y="55.4">1u/50V</text>
<text x="54.2" y="61.3">+3V3</text>
<text x="97.2" y="64.5" transform="rotate(-90 97.2 64.5)">+</text>
<text x="99" y="65.8">X1</text>
<text x="217.9" y="62.5">GND</text>
<text x="227.6" y="65.6">Si1308EDL</text>
<text x="234.8" y="63.3">Q1</text>
<text x="258.5" y="62.5">GND</text>
<text x="57.9" y="70.9">R3</text>
<text x="65.5" y="70.9">R8</text>
<text x="73.1" y="70.9">R9</text>
<text x="80.8" y="70.9">R10</text>
<text x="99.7" y="68.1">SMTU2032-LF</text>
<text x="160.8" y="70.9">R17</text>
<text x="36.3" y="74.6">SKTDLDE010</text>
<text x="40" y="72.3">SW1</text>
<text x="58" y="73.2">10k</text>
<text x="65.6" y="73.2">10k</text>
<text x="73.2" y="73.2">10k</text>
<text x="80.8" y="73.2">10k</text>
<text x="160.7" y="73.2">3R</text>
<text x="242" y="77">3R</text>
<text x="262.3" y="74.7">R7</text>
<text x="262.5" y="77">10k</text>
<text x="40" y="82.5">SW2</text>
<text x="96" y="78.9">-BATT</text>
<text x="103.6" y="79">GND</text>
<text x="134.6" y="82.5">LED R16</text>
<text x="147.7" y="82.2">10k</text>
<text x="161.6" y="82.3">Q3</text>
<text x="273.3" y="82.2">J3</text>
<text x="36.3" y="84.8">SKTDLDE010</text>
<text x="124" y="84.2">+3V3</text>
<text x="162" y="84.6">Si1308EDL</text>
<text x="238.2" y="86.6">GND</text>
<text x="256.9" y="89.7">TP2</text>
<text x="36.3" y="94.9">SKTDLDE010</text>
<text x="40" y="92.6">SW3</text>
<text x="98.4" y="95">C2</text>
<text x="156.9" y="94.2">GND</text>
<text x="163.9" y="93.1">+BATT</text>
<text x="230.8" y="92.4">C10</text>
<text x="237.2" y="92.4">1u/35V</text>
<text x="243.5" y="94.9">C15</text>
<text x="249.9" y="94.9">1u/35V</text>
<text x="256.9" y="94.8">TP4</text>
<text x="256.9" y="92.2">TP3</text>
<text x="99.3" y="97.3">100n/6.3V</text>
<text x="126.4" y="99" transform="rotate(-90 126.4 99)">VCC</text>
<text x="168.4" y="100.1">R13</text>
<text x="225.4" y="96.1">TP1</text>
<text x="228" y="101.8">GND</text>
<text x="256.9" y="97.3">TP5</text>
<text x="36.3" y="105.1">SKTDLDE010</text>
<text x="40" y="102.8">SW4</text>
<text x="93.4" y="104.4">GND</text>
<text x="111.5" y="102.5">SWDIO</text>
<text x="111.5" y="105">SWDCLK</text>
<text x="130.3" y="107.6">P0_04/AIN2</text>
<text x="130.3" y="105">P0_03/AIN1</text>
<text x="130.3" y="102.5">P0_02/AIN0</text>
<text x="168.4" y="107.7">R15</text>
<text x="168.6" y="102.4">100k</text>
<text x="258.6" y="103.7">TP13</text>
<text x="258.6" y="106.2">TP14</text>
<text x="111.5" y="110.1">OUT_ANT</text>
<text x="111.5" y="112.6">OUT_MOD</text>
<text x="130.3" y="110.1">P0_05/AIN3</text>
<text x="134.8" y="112.6">P0_06</text>
<text x="168.6" y="110">100k</text>
<text x="258.6" y="108.8">TP15</text>
<text x="258.6" y="111.3">TP16</text>
<text x="258.6" y="113.8">TP17</text>
<text x="29.9" y="114.5">GND</text>
<text x="111.5" y="116.5">NC</text>
<text x="111.5" y="119">NC</text>
<text x="134.8" y="117.7">P0_08</text>
<text x="134.8" y="115.2">P0_07</text>
<text x="164.5" y="117.1">GND</text>
<text x="258.6" y="116.4">TP18</text>
<text x="258.6" y="118.9">TP19</text>
<text x="111.5" y="121.5">NC</text>
<text x="111.5" y="124.1">NC</text>
<text x="129.7" y="120.3">P0_09/NFC1</text>
<text x="129.7" y="122.8">P0_10/NFC2</text>
<text x="134.8" y="125.3">P0_11</text>
<text x="158.8" y="120.3">TP31</text>
<text x="158.8" y="122.9">TP32</text>
<text x="254.9" y="123.6">+3V3</text>
<text x="254.9" y="121.1">+3V3</text>
<text x="111.5" y="126.6">NC</text>
<text x="111.5" y="129.2">NC</text>
<text x="111.5" y="131.7">NC</text>
<text x="134.8" y="130.4">P0_13</text>
<text x="134.8" y="127.9">P0_12</text>
<text x="214.2" y="127.3">+3V3</text>
<text x="230.8" y="127.9">C11</text>
<text x="237.2" y="127.9">1u/35V</text>
<text x="243.5" y="130.5">C16</text>
<text x="249.9" y="130.5">1u/35V</text>
<text x="255.7" y="126.8">GND</text>
<text x="256.9" y="130.3">TP6</text>
<text x="111.5" y="134.2">NC</text>
<text x="111.5" y="136.8">NC</text>
<text x="125" y="135.5">P0_15/TRACE_D2</text>
<text x="125" y="133">P0_14/TRACE_D3</text>
<text x="219" y="135.7">C8</text>
<text x="219.9" y="138">100n/6.3V</text>
<text x="230.8" y="133">C12</text>
<text x="237.2" y="133">1u/35V</text>
<text x="256.9" y="132.9">TP7</text>
<text x="256.9" y="135.4">TP8</text>
<text x="256.9" y="138">TP9</text>
<text x="111.5" y="139.3">NC</text>
<text x="111.5" y="141.9">NC</text>
<text x="124.5" y="138">P0_16_TRACE_D1</text>
<text x="125" y="143.1">P0_18/TRACE_D0</text>
<text x="134.8" y="140.6">P0_17</text>
<text x="230.8" y="140.6">C13</text>
<text x="237.2" y="140.6">1u/50V</text>
<text x="243.5" y="143.2">C18</text>
<text x="243.5" y="138.1">C17</text>
<text x="249.9" y="143.2">1u/35V TP11</text>
<text x="249.9" y="138.1">1u/35V</text>
<text x="255.8" y="140.5">TP10</text>
<text x="82.6" y="148.3">TP21</text>
<text x="82.6" y="145.7">TP20</text>
<text x="111.5" y="144.4">NC</text>
<text x="111.5" y="146.9">NC</text>
<text x="111.5" y="149.5">NC</text>
<text x="123.6" y="148.2">P0_20/TRACE_CLK</text>
<text x="134.8" y="145.7">P0_19</text>
<text x="214.1" y="146.3">GND</text>
<text x="255.8" y="145.6">TP12</text>
<text x="263.3" y="147">505110-2491</text>
<text x="82.6" y="150.8">TP22</text>
<text x="82.6" y="154.6">TP23</text>
<text x="111.5" y="153.3">VSS</text>
<text x="111.5" y="155.8">VSS</text>
<text x="128.4" y="150.7">P0_21/RESET</text>
<text x="134.8" y="153.3">P0_22</text>
<text x="134.8" y="155.8">P0_23</text>
<text x="228" y="150.1">GND</text>
<text x="82.6" y="157.1">TP24</text>
<text x="82.6" y="159.7">TP25</text>
<text x="111.5" y="160.9">VSS</text>
<text x="111.5" y="158.4">VSS</text>
<text x="134.8" y="158.4">P0_24</text>
<text x="134.8" y="160.9">P0_25</text>
<text x="82.6" y="162.2">TP26</text>
<text x="82.6" y="164.8">TP27</text>
<text x="82.6" y="167.3">TP28</text>
<text x="111.5" y="163.4">VSS</text>
<text x="111.5" y="166">VSS</text>
<text x="134.8" y="166">P0_27</text>
<text x="134.8" y="163.4">P0_26</text>
<text x="82.6" y="172.4">TP30</text>
<text x="82.6" y="169.8">TP29</text>
<text x="111.5" y="168.5">VSS</text>
<text x="111.5" y="171.1">VSS</text>
<text x="111.5" y="173.6">VSS</text>
<text x="130.3" y="173.6">P0_30/AIN6</text>
<text x="130.3" y="171.1">P0_29/AIN5</text>
<text x="130.3" y="168.5">P0_28/AIN4</text>
<text x="111.5" y="176.1">VSS</text>
<text x="111.5" y="178.7">VSS</text>
<text x="130.3" y="176.1">P0_31/AIN7</text>
<text x="111.5" y="181.2">VSS</text>
<text x="111.5" y="183.8">VSS</text>
<text x="124.6" y="185.6">U3</text>
<text x="104.9" y="189.5">GND</text>
<text x="120.8" y="188">ISP1507-AX</text>
</g>
<g font-size="1.8" fill="#840084">
<text x="55.3" y="23.8">DNP</text>
<text x="165.8" y="34">DNP</text>
</g>
<g font-size="1.8" fill="#0000c0">
<text x="55.1" y="26.7">Clip</text>
<text x="34.4" y="41.9">Brace</text>
<text x="146" y="36.2">Connect FB to GND on</text>
<text x="146" y="38.1">fixed voltage type</text>
<text x="104.1" y="54.6">+BATT and +VDC</text>
<text x="104.1" y="56.5">are connected via</text>
<text x="104.1" y="58.4">Clip and Brace</text>
<text x="104.1" y="60.3">or +VDC comes from</text>
<text x="104.1" y="62.2">programmer.</text>
<text x="242" y="74.7">R6 oder</text>
<text x="245.1" y="76.2">0R47</text>
</g>
<g font-size="1.8">
<text x="253.1" y="25.4">PREVGL</text>
<text x="252.9" y="48.3">PREVGH</text>
<text x="48.8" y="77.5">SWNW</text>
<text x="49.1" y="87.6">SWNO</text>
<text x="265.3" y="87.6">GDR</text>
<text x="264.4" y="90.2">RESE</text>
<text x="265.4" y="95.2">VGH</text>
<text x="265.6" y="92.7">VGL</text>
<text x="48.9" y="97.8">SWSW</text>
<text x="99.1" y="101.6">SWDIO</text>
<text x="145.6" y="101.6">INT_1_XL</text>
<text x="264.2" y="97.8">TSCL</text>
<text x="264.2" y="100.3">TSDA</text>
<text x="49.2" y="107.9">SWSO</text>
<text x="99.1" y="104.1">SWDCLK</text>
<text x="146" y="106.7">DC</text>
<text x="141.3" y="111.8">34 CS_MAG</text>
<text x="145.4" y="109.2">CS_XL</text>
<text x="145" y="114.3">RES</text>
<text x="150.1" y="116.8">LED</text>
<text x="263.6" y="120.6">VDDIO 15</text>
<text x="265.7" y="125.7">VSS 17</text>
<text x="266.3" y="123.2">VCI 16</text>
<text x="145.3" y="127">SWNW</text>
<text x="265.5" y="128.3">VDD 18</text>
<text x="265.7" y="130.8">VPP 19</text>
<text x="145.3" y="132.1">SDA_RTC</text>
<text x="146.1" y="134.6">CS</text>
<text x="265.6" y="133.3">VSH 20</text>
<text x="38.1" y="139.8">PERIPHERALS</text>
<text x="145.5" y="142.2">SCL_RTC</text>
<text x="146.1" y="139.7">BS</text>
<text x="263.9" y="143.5">VCOM 24</text>
<text x="265.8" y="138.4">VSL 22</text>
<text x="145.7" y="144.8">SWSO</text>
<text x="146.5" y="149.9">BUZZER</text>
<text x="145.6" y="160">SDI</text>
<text x="145.7" y="157.5">INT_MAG</text>
<text x="141.3" y="165.1">39 SCLK</text>
<text x="144.9" y="167.6">INT_RTC</text>
<text x="145.6" y="162.6">SWNO</text>
<text x="141.3" y="172.7">44 BUSY</text>
<text x="145.4" y="170.2">SWSW</text>
<text x="38.1" y="178.1">peripherals.sch</text>
<text x="145.6" y="175.3">INT_2_XL</text>
</g>
<g font-size="1.8" fill="#848400">
<text x="61.4" y="148.2">SCL_RTC</text>
<text x="62.4" y="145.7">BUZZER</text>
<text x="61.2" y="150.7">SDA_RTC</text>
<text x="62.1" y="154.6">INT_RTC</text>
<text x="62" y="159.6">CS_MAG</text>
<text x="63.9" y="157.1">CS_XL</text>
<text x="61.5" y="162.2">INT_2_XL</text>
<text x="61.5" y="164.7">INT_1_XL</text>
<text x="61.6" y="167.3">INT_MAG</text>
<text x="61.6" y="172.3">SDA_IMU</text>
<text x="61.8" y="169.8">SCL_IMU</text>
</g>
<text font-size="1.4" fill="#0000c0" x="128" y="169.2" transform="rotate(-90 128 169.2)">|close to radio!|</text>
<g font-size="1.1" fill="#840084">
<text x="246.7" y="28.5">SOD-123</text>
<text x="238.8" y="31.2">0603</text>
<text x="246.7" y="41.2">SOD-123</text>
<text x="228.7" y="50.1">0805</text>
<text x="246.7" y="51.4">SOD-123</text>
<text x="218.5" y="54">0603</text>
<text x="242.9" y="68">SOT-323</text>
<text x="240.5" y="76.3" transform="rotate(-90 240.5 76.3)">0603</text>
<text x="260.8" y="76.3" transform="rotate(-90 260.8 76.3)">0603</text>
</g>
<text font-size="1" fill="#840084" x="259.3" y="54">0603</text>
</svg>
